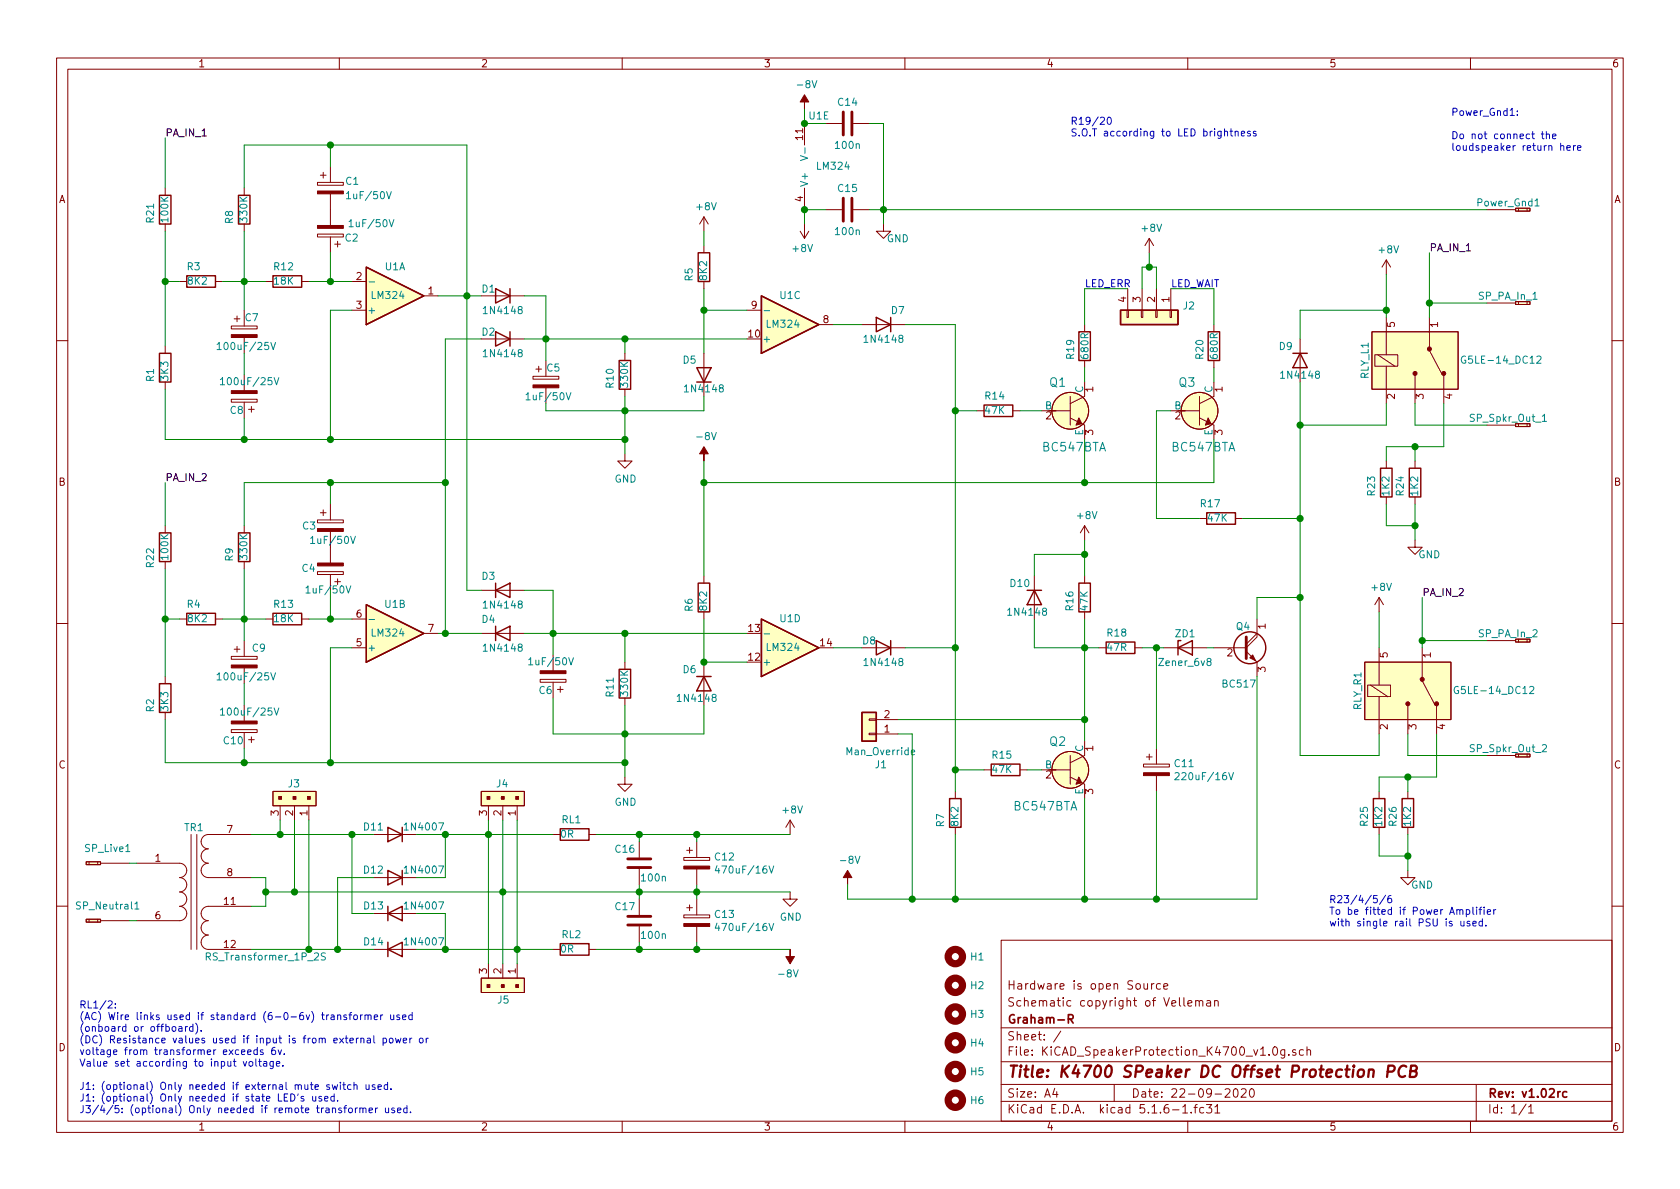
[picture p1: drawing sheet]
<svg xmlns="http://www.w3.org/2000/svg" width="297mm" height="210mm" viewBox="0 0 297 210" stroke-linecap="round" stroke-linejoin="round" font-family="sans-serif">
<g fill="none" stroke="#840000" stroke-width=".18">
<path d="M10 10.3h277v189.9h-277zM12 12.2h273v186.1h-273zM60 10.3v1.9M110 10.3v1.9M160 10.3v1.9M210 10.3v1.9M260 10.3v1.9M29.2 33.3v1.2M29.2 39.6v1.3M43.2 33.3v1.2M43.2 39.6v1.3M56.1 32.3h4.6v.5h-4.6z"/>
<path d="M56.6 31h1.1M57.1 30.5v1M58.4 29.5v2.8M58.4 34.3v5.6M124.5 38.3v2.6M124.5 38.3l-.8 1.3M124.5 38.3l.7 1.3M142.2 21.8v3.8M142.2 33.3v3.8M142.2 39.6v2.6M146 21.8h2.8M146 37.1h2.8"/>
<path d="M150.9 21.8h2.8M150.9 37.1h2.8M156.2 39.6v1.3h1.3l-1.3 1.3-1.3-1.3h1.3M262.9 37.1h5M31.7 49.8h1.3M38.1 49.8h1.3M40.9 57.7h4.6v.5h-4.6zM41.4 56.4h1M41.9 55.9v1M43.2 54.9v2.8M43.2 59.7v2.8M47 49.8h1.3"/>
<path d="M53.3 49.8h1.3M56.1 41.4h4.6v.5h-4.6zM58.4 41.9v2.8M59.2 43.2h1M59.7 42.7v1M62.2 54.9h2.6M62.2 49.8h2.6M74.9 52.3h2.6M87.6 59.9h5.1M87.6 52.3h5.1M124.5 43.4v1.3M124.5 49.8v1.2"/>
<path d="M132.1 54.9h2.5M141.5 40.9l.7 1.3M143 40.9l-.8 1.3M144.8 57.4h2.5M152.4 57.4h7.6M191.8 57.4v1.3M199.3 54.9h.2v1.2h-.2zM199.4 51v3.9M201.8 54.9h.3v1.2h-.3zM201.9 51v3.9M203.2 42.2v2.5M203.2 42.2l-.8 1.2"/>
<path d="M203.2 42.2l.8 1.2M204.3 54.9h.3v1.2h-.3zM204.5 51v3.9M206.9 54.9h.2v1.2h-.2zM207 51v3.9M214.6 57.4v1.3M229.9 59.9v7.7M242.6 58.7h15.2v10.1h-15.2zM245.1 46v2.5M245.1 56.1v6.6M245.1 46l-.8 1.2M245.1 46l.8 1.2"/>
<path d="M252.7 56.1v5.4M262.9 53.6h5M10 60.2h2M29.2 61.2v1.3M29.2 67.6v1.2M40.9 70.6h4.6v.5h-4.6zM43.2 66.3v2.8M43.2 71.1v2.8M43.9 72.4h1.1M44.4 71.9v1M94.2 66.5h4.6v.6h-4.6zM94.7 65.3h1.1"/>
<path d="M95.2 64.8v1M96.5 63.7v2.8M96.5 68.6v2.8M110.5 62.5v1.2M110.5 68.8v1.3M124.5 62.5v7.6M172.7 72.6h1.3M179.1 72.6h1.2M184.1 72.6h5.1M189.2 73.9l2.6 1.3v2.5M189.2 70.1v5.1M191.8 63.7v1.3"/>
<path d="M191.8 67.6v2.5l-2.6 1.3M207 72.6h5.1M212.1 73.9l2.5 1.3v2.5M212.1 70.1v5.1M214.6 67.6v2.5l-2.5 1.3M214.6 63.7v1.3M243.1 62.7h4v2.1h-4zM243.6 62.7l3 2.1M245.1 64.8v6.6M250.2 66.3v5.1M252.7 62l2.3 4.3M255.3 66.3v5.1"/>
<path d="M262.9 75.2h5M285 60.2h2M29.2 93v1.2M29.2 99.3v1.3M43.2 93v1.2M43.2 99.3v1.3M56.1 91.9h4.6v.6h-4.6zM56.6 90.7h1.1M57.1 90.2v1M58.4 89.1v2.8M58.4 94v5.6M110.5 80.3v1.2h1.3l-1.3 1.3-1.3-1.3h1.3"/>
<path d="M191.8 93v2.5M191.8 93l-.8 1.2M191.8 93l.7 1.2M212.1 91.7h1.3M218.4 91.7h1.3M245.1 81.5v1.3M245.1 87.9v1.2M250.2 95.5v1.3h1.3l-1.3 1.2-1.3-1.2h1.3M250.2 81.5v1.3M250.2 87.9v1.2M10 110.3h2M29.2 119.6v1.3"/>
<path d="M31.7 109.5h1.3M38.1 109.5h1.3M40.9 116.1h4.6v.5h-4.6zM41.4 114.8h1M41.9 114.3v1M43.2 113.3v2.8M43.2 118.1v2.8M47 109.5h1.3M53.3 109.5h1.3M56.1 101.1h4.6v.5h-4.6zM58.4 101.6v2.8M59.2 102.9h1"/>
<path d="M59.7 102.4v1M62.2 114.5h2.6M62.2 109.5h2.6M74.9 112h2.6M85.1 112h7.6M85.1 104.4h7.6M97.8 115.8v2.8M110.5 117.1v1.3M124.5 101.8v1.3M124.5 108.2v1.3M124.5 117.1v7.6M154.9 114.5h5.1"/>
<path d="M182.9 101.8v7.7M191.8 101.8v1.3M191.8 108.2v1.3M194.3 114.5h1.3M200.7 114.5h1.2M205.7 114.5h7.7M220.3 115.2l1.9 1.9v2.5M222.2 112v.6l-1.9 1.9h-5.7M222.2 112l-1.9 1.9M222.2 109.5v2.5M241.3 117.1h15.2v10.1h-15.2zM243.8 105.7v2.5"/>
<path d="M243.8 114.5v6.7M243.8 105.7l-.7 1.2M243.8 105.7l.8 1.2M251.5 114.5v5.4M262.9 113.3h5M285 110.3h2M29.2 126v1.2M40.9 129h4.6v.5h-4.6zM43.2 124.7v2.8M43.2 129.5v2.8M43.9 130.8h1.1M44.4 130.3v1"/>
<path d="M48.3 139.9h7.6v2.6h-7.6zM85.1 139.9h7.6v2.6h-7.6zM95.5 120.1h4.6v.5h-4.6zM97.8 120.6v2.8M98.6 121.9h1M99.1 121.4v1M110.5 137.4v1.3h1.3l-1.3 1.2-1.3-1.2h1.3M110.5 123.4v1.3M153.7 127.1h1.2v.3h-1.2zM153.7 129.7h1.2v.2h-1.2zM154.9 129.8h3.8M154.9 127.2h3.8"/>
<path d="M168.9 139.9v1.3M174 136.1h1.3M180.3 136.1h1.3M184.1 136.1h5.1M189.2 137.4l2.6 1.3v2.5M189.2 133.6v5.1M191.8 131.1v2.5l-2.6 1.3M202.2 135.1h4.6v.5h-4.6zM202.7 133.9h1M203.2 133.3v1.1M204.5 132.3v2.8M204.5 137.2v2.7"/>
<path d="M241.8 121.2h4.1v2h-4.1zM242.3 121.2l3.1 2M243.8 123.2v6.6M243.8 139.9v1.3M248.9 124.7v5.1M248.9 139.9v1.3M251.5 120.4l2.2 4.3M254 124.7v5.1M262.9 133.6h5M15.2 152.4h2.6v.5h-2.6zM15.7 152.4v.5M17.3 152.4v.5"/>
<path d="M17.9 152.6h5M24.1 152.6h7.6a1.27 1.27 0 0 1 1.3 1.3 1.27 1.27 0 0 1-1.3 1.3 1.27 1.27 0 0 1 1.3 1.3 1.27 1.27 0 0 1-1.3 1.2 1.27 1.27 0 0 1 1.3 1.3 1.27 1.27 0 0 1-1.3 1.3 1.27 1.27 0 0 1 1.3 1.2 1.27 1.27 0 0 1-1.3 1.3h-7.6M33.8 147.6v20.3M34.8 147.6v20.3M44.4 147.6h-7.6a1.27 1.27 0 0 0-1.2 1.2 1.27 1.27 0 0 0 1.2 1.3 1.27 1.27 0 0 0-1.2 1.3 1.27 1.27 0 0 0 1.2 1.2 1.27 1.27 0 0 0-1.2 1.3 1.27 1.27 0 0 0 1.2 1.3h7.6M49.5 142.5v2.5M52.1 142.5v2.5M54.6 142.5v2.5M66 147.6h7.7M66 155.2h7.7M86.4 142.5v2.5M88.9 142.5v2.5"/>
<path d="M91.4 142.5v2.5M97.8 147.6h1.3M104.1 147.6h1.3M113 148.8v2.8M113 153.7v2.8M113 159v2.8M120.9 151.6h4.6v.5h-4.6zM121.4 150.4h1M121.9 149.9v1M123.2 148.8v2.8M123.2 153.7v2.8M123.2 159v2.8"/>
<path d="M139.7 157.7v1.3h1.3l-1.3 1.3-1.3-1.3h1.3M139.7 145l-.8 1.3M139.7 145v2.6M139.7 145l.8 1.3M168.9 146.3v1.3M243.8 146.3v1.3M248.9 153.9v1.3h1.3l-1.3 1.3-1.3-1.3h1.3M248.9 146.3v1.3M10 160.2h2M15.2 162.6h2.6v.5h-2.6zM15.7 162.6v.5M17.3 162.6v.5"/>
<path d="M17.9 162.8h5M44.4 160.3h-7.6a1.27 1.27 0 0 0-1.2 1.2 1.27 1.27 0 0 0 1.2 1.3 1.27 1.27 0 0 0-1.2 1.3 1.27 1.27 0 0 0 1.2 1.2 1.27 1.27 0 0 0-1.2 1.3 1.27 1.27 0 0 0 1.2 1.3h7.6M66 167.9h7.7M66 161.5h7.7M85.1 173h7.6v2.5h-7.6zM86.4 170.4v2.6M88.9 170.4v2.6M91.4 170.4v2.6M97.8 167.9h1.3M104.1 167.9h1.3M113 163.8v2.8M120.9 161.8h4.6v.5h-4.6z"/>
<path d="M121.4 160.5h1M121.9 160v1M123.2 163.8v2.8M177 166.3h108v32h-108zM202.3 173.9v.9l.4 .1 .2-.1M202.9 173.9v1M203.6 173.9v1M204 173.9l-.4 .3M205.2 174l-.5-.1-.2 .3v.6l.2 .1 .5-.1M205.8 174.4l.7-.1-.1-.3-.4-.1-.2 .2v.7h.6M209.3 176.4v1.3l.2 .2M210 177.4l.7-.1v-.3l-.4-.1-.3 .2 .1 .7h.6"/>
<path d="M211.4 177.1l.1-.1a.37 .37 0 0 1 .5 .1v.8M211.4 176.9v1M212 177.1l.2-.2 .4 .1 .1 .9M213.4 177h.6v.9M214 177.3l-.5 .1-.2 .2 .2 .3 .5-.1M214.8 177.1v-.1a.37 .37 0 0 1 .6 .1v.8M214.8 176.9v1M285 160.2h2M60 198.3v1.9M110 198.3v1.9M160 198.3v1.9M177 194.8h108"/>
<path d="M177 191.8h108M177 187.8h108M177 181.8h108M186.5 192.5l-.4 1h1M186.8 193v1M187.6 182.3l-1.3 2M197 191.8v3M207.3 196.3h1.2M209.1 195.8l.4-.5v1.5M209.1 196.8h.9M210 198.3v1.9M210.6 196.7v.1"/>
<path d="M211.1 195.8h.6M211.7 195.3l-.4 .2v1.3M212.8 195.9l-.4-.1-.3 .3 .1 .6 .2 .1 .4-.1M213.3 195.3h.9l-.5 .6 .5 .1v.7l-.2 .1-.7-.1M214.8 195.8l.4-.5v1.5M214.8 196.8h.9M216.6 192.7l.2-.2h.4l.3 .5-.9 1h.9M218.2 192.7l.3-.2a.94 .94 0 0 1 0 1.5l-.4-.3v-.6zM219.5 192.7l.2-.2h.3l.3 .2v.3v.2l-.9 .8h.9M221.1 192.6l.2-.1a.8 .8 0 0 1 .5 .8 .8 .8 0 0 1-.5 .7 1 1 0 0 1-.2-1.4zM225.2 185.3l.2-.2a.8 .8 0 0 1 .5 .8 .8 .8 0 0 1-.5 .7l-.2-.1-.2-.5zM227.2 185.6l-.1 1.4-.2 .1-.4-.1"/>
<path d="M227.2 185.7l-.5-.1-.3 .3 .1 .6 .2 .1 .5-.1M227.9 186.5v.1M229.1 185.7l-.4-.1-.2 .2 .1 .2 .5 .2v.3h-.6M230.5 185.7l-.5-.1-.3 .3 .1 .6 .2 .1 .5-.1M231.1 185.7l.2-.1 .3 .1 .1 .9M231.1 185.1v1.5M260 198.3v1.9M261 191.8v6.5M269.8 195.2l-1.2 2M270.3 195.8l.4-.5v1.5M270.3 196.8h.8"/>
<circle cx="189.2" cy="72.6" r="3.3"/>
<circle cx="212.1" cy="72.6" r="3.3"/>
<circle cx="189.2" cy="136.1" r="3.3"/>
</g>
<path d="M188.9 180.2l.7-.1 .1-.2v-.3l-.2-.2h-.6v1.5M189.3 180.2l.4 .7M277 193.1l-.4-.1-.3 .3 .1 .6 .2 .1 .4-.1" fill="none" stroke="#840000" stroke-width=".3"/>
<path d="M242 189.3a.52 .52 0 0 1 .9 .1l-.1 1M242.1 189.1l-.2 1.3M245.4 189.5h.7a.56 .56 0 0 0 .5-.5 .56 .56 0 0 0-.3-.6h-.8l-.3 2M248.6 188.6a.88 .88 0 0 0-1 0 .88 .88 0 0 0-.3 1 .7 .7 0 0 0 .3 .8 .7 .7 0 0 0 .8-.1M249.4 189.4l.9-.1a.47 .47 0 0 0 .2-.5 .47 .47 0 0 0-.3-.4h-.7l-.2 2h.7a.53 .53 0 0 0 .5-.5 .53 .53 0 0 0-.4-.5" fill="none" stroke="#840000" stroke-width=".41"/>
<g fill="none" stroke="#840000" stroke-width=".25">
<path d="M28.2 34.5h2v5.1h-2zM42.2 34.5h2v5.1h-2zM33 48.8h5.1v2h-5.1zM48.3 48.8h5v2h-5zM64.8 47.2l10.1 5.1-10.1 5.1zM87.6 58.7l2.6 1.2-2.6 1.3zM87.6 51l2.6 1.3-2.6 1.3zM90.2 51v2.6M90.2 58.7v2.5M123.4 44.7h2.1v5.1h-2.1zM134.6 52.3l10.2 5.1-10.2 5.1zM154.9 56.1l2.6 1.3-2.6 1.3z"/>
<path d="M157.5 56.1v2.6M190.8 58.7h2v5h-2zM198.1 54.9h10.2v2.5h-10.2zM213.6 58.7h2v5h-2zM28.2 62.5h2v5.1h-2zM109.5 63.7h2v5.1h-2zM123.2 65h2.5l-1.2 2.6zM174 71.6h5.1v2.1h-5.1zM228.6 62.5h2.5M229.9 62.5l1.2 2.5h-2.5zM28.2 94.2h2v5.1h-2zM42.2 94.2h2v5.1h-2z"/>
<path d="M213.4 90.7h5v2h-5zM244.1 82.8h2v5.1h-2zM249.2 82.8h2v5.1h-2zM33 108.5h5.1v2h-5.1zM48.3 108.5h5v2h-5zM64.8 106.9l10.1 5.1-10.1 5.1zM87.6 112l2.6-1.3v2.6zM87.6 104.4l2.6-1.3v2.6zM87.6 103.1v2.6M87.6 110.7v2.6M109.5 118.4h2v5h-2zM123.2 119.6h2.5"/>
<path d="M123.4 103.1h2.1v5.1h-2.1zM124.5 119.6l1.2 2.6h-2.5zM134.6 109.5l10.2 5-10.2 5.1zM154.9 113.3l2.6 1.2-2.6 1.3zM157.5 113.3v2.5M181.6 104.4h2.5M182.9 104.4l1.2 2.5h-2.5zM190.8 103.1h2v5.1h-2zM195.6 113.5h5.1v2.1h-5.1zM208.3 114.5l2.5-1.2v2.5zM208.8 113.3h-.5v2.5M28.2 120.9h2v5.1h-2z"/>
<path d="M152.4 126h2.5v5.1h-2.5zM175.3 135.1h5v2.1h-5zM68.6 146.3l2.5 1.3-2.5 1.2zM68.6 153.9l2.5 1.3-2.5 1.3zM71.1 146.3v2.5M71.1 153.9v2.6M99.1 146.6h5v2h-5zM167.9 141.2h2v5.1h-2zM242.8 141.2h2.1v5.1h-2.1zM247.9 141.2h2v5.1h-2zM68.6 167.9l2.5-1.3v2.6zM68.6 161.5l2.5-1.2v2.5z"/>
<path d="M68.6 160.3v2.5M68.6 166.6v2.6M99.1 166.9h5v2h-5z"/>
<circle cx="221" cy="114.5" r="2.82"/>
</g>
<g fill="#ffffc2" stroke="#ffffc2" stroke-width=".18">
<path d="M134.6 109.5l10.2 5-10.2 5.1z"/>
<path d="M64.8 106.9l10.1 5.1-10.1 5.1z"/>
<path d="M198.1 54.9h10.2v2.5h-10.2z"/>
<path d="M15.2 162.6h2.6v.5h-2.6z"/>
<path d="M15.2 152.4h2.6v.5h-2.6z"/>
<path d="M134.6 52.3l10.2 5.1-10.2 5.1z"/>
<path d="M48.3 139.9h7.6v2.6h-7.6z"/>
<path d="M85.1 139.9h7.6v2.6h-7.6z"/>
<path d="M85.1 173h7.6v2.5h-7.6z"/>
<path d="M152.4 126h2.5v5.1h-2.5z"/>
<path d="M64.8 47.2l10.1 5.1-10.1 5.1z"/>
<path d="M241.3 117.1h15.2v10.1h-15.2z"/>
<path d="M242.6 58.7h15.2v10.1h-15.2z"/>
<circle cx="212.1" cy="72.6" r="3.3"/>
<circle cx="189.2" cy="72.6" r="3.3"/>
<circle cx="189.2" cy="136.1" r="3.3"/>
</g>
<g fill="none" stroke="#008484" stroke-width=".18">
<path d="M61.3 34.2l.3-.3v1.2M61.3 35.1h.7M61.7 39.2l.4-.4v1.3M68.4 33.9l.4 1.2 .4-1.2M68.8 38.8l.4 1.3 .4-1.3M141.5 27.5l1.3 .5-1.3 .4M142.3 26.1v1M271.4 36.4h.7M61.7 40.1h.8M65.3 49.9h.9M135.1 54.9h1M38.4 60.9l.4-.4v1.3"/>
<path d="M38.4 61.8h.7M39 67.1l.3-.3v1.2M39 68h.7M47.9 60.5l.4 1.3 .4-1.3M48.5 66.8l.4 1.2 .4-1.2M93 69.8l.4-.4v1.3M93 70.7h.8M100.1 69.4l.4 1.3 .4-1.3M259.1 63a.59 .59 0 0 0-.7 .6 .59 .59 0 0 0 .7 .6l.1-.5h-.3M271.7 63.1l.5-.1 .2 .1 .1 .2-.1 .2-.7 .7h.8M272.7 74.5h.7M54.9 95.2l.4-.4v1.3"/>
<path d="M54.9 96.1h.8M62 94.8l.4 1.3 .4-1.3M38.4 119.3l.4-.3v1.2M47.9 119l.4 1.2 .4-1.2M54.1 104l.4-.4v1.3M54.1 104.9h.7M61.2 103.6l.4 1.3 .4-1.3M65.3 109.5h.9M93.5 116.7l.3-.4v1.3M93.5 117.6h.7M100.6 116.3l.4 1.3 .4-1.3M135.1 112.1h1"/>
<path d="M38.4 120.2h.7M39 125.5l.3-.3v1.3M39 126.5h.7M48.5 125.2l.4 1.3 .4-1.3M161.1 133l.6-.1v-.2l-.4-.1-.2 .2 .1 .6h.5M207.7 136.7l.5-.1 .2 .1 .1 .3-.1 .2-.7 .7h.8M217.2 136.6l.5 1.3 .4-1.3M257.8 121.5a.59 .59 0 0 0-.7 .5 .59 .59 0 0 0 .7 .6l.1-.5h-.2M270.5 121.5l.4-.1 .2 .1 .1 .2-.1 .2-.7 .8h.8M272.7 131.8l.5-.1 .2 .1v.2v.2l-.8 .7h.8M22.3 150.6h.7M23.9 159.8l.3-.3v1.3"/>
<path d="M126.8 153.1l-.3 .9h.8M136 153.1l.4 1.3 .4-1.3M23.9 160.8h.7M57.5 168.6l-.5-.1-.2 .3 .1 .3 .6 .2v.3l-.2 .2-.5-.1M126.8 163.2l-.3 .9h.8M136 163.3l.4 1.3 .4-1.3"/>
</g>
<g fill="none" stroke="#840000" stroke-width="1.3">
<circle cx="168.9" cy="174.2" r="1.27"/>
<circle cx="168.9" cy="179.3" r="1.27"/>
<circle cx="168.9" cy="169.2" r="1.27"/>
<circle cx="168.9" cy="189.5" r="1.27"/>
<circle cx="168.9" cy="194.6" r="1.27"/>
<circle cx="168.9" cy="184.4" r="1.27"/>
</g>
<path d="M149.1 19.8v4.1M150.6 19.8v4.1M149.1 35v4.1M150.6 35v4.1M220.3 112.6v3.9M111 153.4h4.1M111 151.9h4.1M111 163.6h4.1M111 162h4.1" fill="none" stroke="#840000" stroke-width=".51"/>
<g fill="#840000" stroke="#840000" stroke-width=".18">
<path d="M94.2 68.1h4.6v.5h-4.6z"/>
<path d="M95.5 118.6h4.6v.5h-4.6z"/>
<path d="M54.4 140.8h.5v.5h-.5z"/>
<path d="M51.8 140.8h.5v.5h-.5z"/>
<path d="M49.3 140.8h.5v.5h-.5z"/>
<path d="M40.9 59.2h4.6v.5h-4.6z"/>
<path d="M40.9 69.1h4.6v.5h-4.6z"/>
<path d="M56.1 99.6h4.6v.5h-4.6z"/>
<path d="M56.1 93.5h4.6v.5h-4.6z"/>
<path d="M40.9 117.6h4.6v.5h-4.6z"/>
<path d="M40.9 127.5h4.6v.5h-4.6z"/>
<path d="M56.1 39.9h4.6v.5h-4.6z"/>
<path d="M56.1 33.8h4.6v.5h-4.6z"/>
<path d="M91.2 140.8h.5v.5h-.5z"/>
<path d="M88.6 140.8h.6v.5h-.6z"/>
<path d="M86.1 140.8h.5v.5h-.5z"/>
<path d="M91.2 174.1h.5v.5h-.5z"/>
<path d="M88.6 174.1h.6v.5h-.6z"/>
<path d="M86.1 174.1h.5v.5h-.5z"/>
<path d="M221 116.3l.5-.5 .5 1z"/>
<path d="M139.7 167.9v1.3h.8l-.8 1.2-.8-1.2h.8z"/>
<path d="M149.9 153.9l.7 1.3h-.7v1.3v-1.3h-.8z"/>
<path d="M202.2 136.6h4.6v.6h-4.6z"/>
<path d="M142.2 16.8l.8 1.2h-.8v1.3v-1.3h-.7z"/>
<path d="M124.5 79l.7 1.3h-.7v1.2v-1.2h-.8z"/>
<path d="M213.6 73.9l.5 1-1 .3z"/>
<path d="M190.8 73.9l.5 1-1.1 .3z"/>
<path d="M190.8 137.4l.5 1-1.1 .3z"/>
<path d="M120.9 153.2h4.6v.5h-4.6z"/>
<path d="M120.9 163.3h4.6v.5h-4.6z"/>
<circle cx="248.9" cy="124.5" r=".36"/>
<circle cx="251.5" cy="120.1" r=".36"/>
<circle cx="254" cy="124.5" r=".36"/>
<circle cx="250.2" cy="66" r=".36"/>
<circle cx="252.7" cy="61.7" r=".36"/>
<circle cx="255.3" cy="66" r=".36"/>
</g>
<g fill="none" stroke="#008400" stroke-width=".18">
<path d="M142.2 19.3v2.5h3.8M29.2 24.4v8.9M43.2 33.3v-7.7h39.3v78.8h2.6M58.4 25.6v3.9M146 37.1h-3.8v2.5M153.7 21.8h2.5v17.8M153.7 37.1h109.2M29.2 40.9v20.3M29.2 49.8h2.5M39.4 49.8h7.6M43.2 40.9v14M54.6 49.8h7.6"/>
<path d="M58.4 44.7v5.1M62.2 54.9h-3.8v22.8M77.5 52.3h7.6M85.1 59.9h-6.4v52.1M92.7 59.9h39.4M92.7 52.3h3.8v11.4M110.5 59.9v2.6M124.5 40.9v2.5M124.5 51v11.5M124.5 54.9h7.6M147.3 57.4h5.1M160 57.4h8.9v82.5"/>
<path d="M199.4 51h-7.6v6.4M201.9 51v-3.8h2.6v3.8M203.2 44.7v2.5M207 51h7.6v6.4M245.1 48.5v7.6M245.1 54.9h-15.2v5M252.7 44.7v11.4M252.7 53.6h10.2M29.2 68.8v8.9h81.3M43.2 62.5v3.8M43.2 73.9v3.8M110.5 70.1v10.2"/>
<path d="M124.5 70.1v2.5h-28v-1.2M168.9 72.6h3.8M180.3 72.6h3.8M191.8 65v2.6M191.8 77.7v7.6M207 72.6h-2.5v19.1h7.6M214.6 77.7v7.6h-90.1M214.6 65v2.6M229.9 67.6v66h13.9v-3.8M245.1 71.4v3.8h-15.2M250.2 71.4v3.8h12.7M250.2 79v2.5"/>
<path d="M255.3 71.4v7.6h-10.2v2.5M29.2 85.3v7.7M58.4 85.3v3.8M78.7 85.3h-35.5v7.7M124.5 81.5v20.3M191.8 95.5v6.3M191.8 98h-8.9v3.8M219.7 91.7h10.2M245.1 89.1v3.9h5.1M250.2 89.1v6.4M29.2 109.5h2.5M29.2 100.6v19"/>
<path d="M39.4 109.5h7.6M43.2 100.6v12.7M54.6 109.5h7.6M58.4 104.4v5.1M62.2 114.5h-3.8v20.4M77.5 112h7.6M92.7 112h39.4M92.7 104.4h5.1v11.4M110.5 112v5.1M124.5 109.5v7.6h7.6M147.3 114.5h5.1M160 114.5h8.9"/>
<path d="M182.9 109.5v5h11.4M191.8 109.5v21.6M201.9 114.5h3.8M204.5 114.5v17.8M213.4 114.5h1.2M222.2 119.6v39.4h-72.3v-2.5M229.9 105.7h-7.7v3.8M243.8 108.2v6.3M251.5 105.7v8.8M251.5 113.3h11.4M29.2 127.2v7.7h81.3M43.2 120.9v3.8"/>
<path d="M43.2 132.3v2.6M97.8 123.4v6.4h26.7v-5.1M110.5 124.7v12.7M158.7 129.8h2.6v29.2M158.7 127.2h33.1M168.9 136.1h5.1M181.6 136.1h2.5M204.5 139.9v19.1M248.9 129.8v3.8h14M248.9 137.4v2.5M254 129.8v7.6h-10.2v2.5M22.9 152.6h1.2"/>
<path d="M44.4 147.6h21.6M44.4 155.2h2.6v5.1h-2.6M47 157.7h92.7M49.5 145v2.6M52.1 145v12.7M54.6 145v22.9M62.2 147.6v13.9h3.8M66 155.2h-6.3v12.7M73.7 147.6h24.1M78.7 147.6v7.6h-5M86.4 145v25.4M88.9 145v25.4"/>
<path d="M91.4 145v25.4M105.4 147.6h34.3M113 147.6v1.2M113 156.5v2.5M123.2 147.6v1.2M123.2 156.5v2.5M168.9 147.6v11.4M191.8 141.2v17.8M243.8 147.6v3.8h5.1M248.9 147.6v6.3M22.9 162.8h1.2M44.4 167.9h21.6"/>
<path d="M73.7 167.9h24.1M73.7 161.5h5v6.4M105.4 167.9h34.3M113 166.6v1.3M123.2 166.6v1.3"/>
</g>
<g fill="none" stroke="#0000c2" stroke-width=".18">
<path d="M268.3 19.6v.2M195.9 20.8l.2-.1a.67 .67 0 0 1 .4 .7 .67 .67 0 0 1-.4 .6l-.3-.5zM217.5 23.2h.5M217.7 22.8v1.1l.3 .1M218.4 23.3l.2-.1 .3 .1v.7M218.4 23.2v.8M219.5 23.6l.6-.1-.1-.2-.3-.1-.2 .2v.6h.5M221.1 23.3l-.3-.1-.3 .2 .1 .2 .5 .1v.3h-.6M222.1 23.3l-.3-.1-.2 .2v.2l.5 .1v.3h-.5M268.3 20.3v.1M272.5 23.7h.5M272.7 23.3v1.1l.3 .1"/>
<path d="M273.4 23.8l.2-.1h.3l.1 .8M273.4 23.3v1.2M274.5 24.1l.6-.1v-.3h-.4l-.2 .2 .1 .6h.5M275.9 25.9l.2-.2 .3 .1 .1 .8M275.9 25.3v1.3M277 26.2l.6-.1v-.3l-.4-.1-.2 .2 .1 .6h.5M278.2 25.7v.9M278.6 25.7l-.3 .1-.1 .2M278.9 26.2l.6-.1v-.3l-.4-.1-.2 .2 .1 .6h.5M243.5 158.4h-.6l-.1 .6 .2-.2 .5 .2v.5l-.2 .1-.5-.1M245 158.3l-1.1 1.6M245.9 158.4h-.3a.87 .87 0 0 0 0 1.2l.4-.1v-.5l-.4-.2-.2 .3"/>
<path d="M19.1 177.1l.5-.1 .2 .3v.2l-.8 .8h.8M20.4 178.1v.2M20.4 177.5v.1M59.7 179.6l.2-.1h.3v.8M61.3 179.5h-.3l-.2 .1v.2l.5 .2v.3h-.5M61.7 179.5h.5M62.2 179l-.3 .2v1.1M62.6 179.6l.2-.1 .3 .1 .1 .5-.1 .2h-.3l-.2-.1zM63.8 179.5v.8M64.1 179.5h-.2l-.1 .2M64.5 179.6l.2-.1h.3l.1 .8M64.5 179.5v.8"/>
<path d="M65.1 179.6l.2-.1h.3v.8M66.2 179.9l.6-.1-.1-.3h-.4l-.1 .1v.7h.5M67.3 179.5v.8M67.7 179.5l-.4 .2M69.1 179.5v.8h.3l.2-.1M69.6 179.5v.8M70.6 179.5h-.3l-.1 .1v.2l.4 .2v.3h-.4M71.2 179.9l.6-.1-.1-.3h-.3l-.2 .1v.7h.5M72.9 179.5h-.4l-.2 .2 .1 .6h.5M72.9 179v1.3M258.3 162.9l.1 .8h.2l.3-.1M258.9 162.9v.8"/>
<path d="M259.3 160.9h.3l.3 .2-.2 .5h-.4M259.3 160.9v1.2M259.9 163l-.3-.1-.2 .2v.2l.5 .1v.3h-.5M260.4 160.4v1.1l.2 .2M260.4 163.3l.6-.1v-.2l-.4-.1-.2 .2 .1 .6h.5M261.1 160.4v.1M261.1 160.9v.8M261.5 160.9h.5M262 160.4l-.3 .2v1.1M262.1 163l-.4-.1-.2 .2 .1 .6h.5M262.1 162.5v1.2M262.4 160.4v.1"/>
<path d="M262.4 160.9v.8M262.7 163.6v.1M263 161.3l.6-.1-.1-.3h-.4l-.1 .1v.6h.5M264.1 160.9v.8M264.5 160.9l-.4 .2M31.6 181.6h.5l.1 .8M32.2 181.8l-.5 .1-.1 .2v.2h.6M32.8 181.5v.9M33.1 181.5l-.2 .1-.1 .2M34.1 181.6l-.3-.1-.3 .3 .1 .5h.5M34.1 181.1v1.3M34.6 180.9a1.47 1.47 0 0 1 0 1.9"/>
<path d="M35.6 182.2v.2M43 187.7l.3 .8 .3-.8M43.8 186l.6-.1-.1-.2-.3-.1-.2 .2v.6h.5M44.1 187.8l.3-.1 .3 .2-.1 .6h-.3l-.3-.2zM45.2 187.3v1.1l.2 .1M45.5 185.7l-.4-.1-.2 .3 .1 .5h.5M45.5 185.2v1.3M45.7 187.7h.5M45.9 187.3v1.1l.3 .1M46.5 185.7l-.3-.1-.2 .2 .1 .2 .4 .1v.3h-.5M46.6 187.8h.5l.1 .7M47.2 188l-.4 .1-.2 .1v.3h.6"/>
<path d="M48.3 187.7v1.1l-.2 .2-.3-.1M48.3 187.8l-.3-.1-.3 .2 .1 .6h.5M48.6 185.2l-.3 .1a.87 .87 0 0 0 0 1.2l.4-.1v-.6l-.4-.1-.3 .2M48.9 188.1l.6-.1-.1-.2-.4-.1-.1 .2v.6h.5M49.2 185.6l.3 .9 .3-.9M50 188.4v.1M50.3 186.4v.1M50.9 193.4h-.6v1.3h.6M51.4 193.4a.64 .64 0 0 1 .8 .7 .64 .64 0 0 1-.8 .6zM53.7 193.9h-.3l-.2 .2 .1 .1 .4 .2v.3h-.5M55.3 193.9v.8h.4l.1-.1M55.8 193.9v.8"/>
<path d="M56.8 193.9h-.3l-.1 .2v.1l.4 .2v.3h-.4M57.4 194.3l.6-.1-.1-.3h-.3l-.2 .2 .1 .6h.4M58.2 191.9l-.3-.1-.1 .2v.2l.4 .1v.3h-.4M58.7 191.8l.3 .9 .2-.7 .3 .7 .2-.9M59.1 193.9h-.4l-.2 .2 .1 .6h.5M59.1 193.4v1.3M59.7 194.6v.1M60.2 191.4v.1M60.2 191.8v.9M60.4 196l-.4-.1-.1 .2v.2l.5 .1v.3h-.5M60.6 191.8h.5M60.8 191.4v1.1l.3 .2"/>
<path d="M60.8 195.9h.5M61.3 195.5l-.3 .2v1.1M61.7 196l.4-.1 .2 .3-.1 .5-.3 .1-.3-.3zM62.1 191.9l-.4-.1-.3 .2 .2 .6h.5M62.6 191.9l.2-.1 .3 .1v.8M62.6 191.4v1.3M62.8 195.9v.9M63.2 195.9l-.4 .3M63.4 183.6l-.4 .2M63.6 196.1l.2-.2 .3 .1 .1 .8M63.6 195.9v.9M63.8 183.7l.2-.1h.3v.8"/>
<path d="M63.8 183.6v.8M64.2 196.1l.1-.2 .3 .1 .1 .8M64.7 191.8l.1 .8 .3 .1 .2-.2M64.9 183.6h.5l.1 .8M65.3 196.3l.6-.1-.1-.2-.4-.1-.1 .2v.6h.5M65.3 191.8v.9M65.5 183.9h-.4l-.2 .2v.3h.6M66.1 183.2v1l.2 .2M66.3 191.9l-.3-.1-.2 .2 .1 .2 .4 .1v.3h-.5M66.4 195.9v.9M66.8 195.9l-.4 .3M66.8 192.2l.6-.1v-.2l-.4-.1-.2 .2 .1 .6h.5"/>
<path d="M67.7 183.6h.4l.3 .2-.2 .6h-.5M67.7 183.6v1.3M68.1 195.9l.1 .8 .3 .1 .2-.2M68.5 191.9l-.4-.1-.2 .2 .1 .6h.5M68.5 191.4v1.3M68.7 195.9v.9M68.9 183.6h.3l.3 .2-.1 .6h-.3l-.2-.1zM69.1 192.5v.2M69.7 196l-.3-.1-.2 .2 .1 .2 .4 .1v.3h-.5M69.9 183.6l.3 .8 .2-.6 .2 .6 .3-.8M70.3 196.3l.6-.1-.1-.2-.3-.1-.2 .2v.6h.5M71.3 184l.6-.1v-.3h-.4l-.2 .2 .1 .6h.5"/>
<path d="M72 196l-.4-.1-.2 .3 .1 .5h.5M72 195.5v1.3M72.5 183.6v.8M72.6 196.6v.2M72.8 183.6h-.2l-.1 .2M74.3 183.6h.3l.2 .1-.1 .7h-.3l-.3-.2zM75.4 183.6v.8M75.7 183.6l-.3 .2"/>
</g>
<g fill="#008400" stroke="#008400" stroke-width=".25">
<circle cx="58.4" cy="109.5" r=".51"/>
<circle cx="58.4" cy="134.9" r=".51"/>
<circle cx="43.2" cy="109.5" r=".51"/>
<circle cx="191.8" cy="85.3" r=".51"/>
<circle cx="124.5" cy="85.3" r=".51"/>
<circle cx="156.2" cy="37.1" r=".51"/>
<circle cx="43.2" cy="134.9" r=".51"/>
<circle cx="191.8" cy="114.5" r=".51"/>
<circle cx="29.2" cy="109.5" r=".51"/>
<circle cx="161.3" cy="159" r=".51"/>
<circle cx="58.4" cy="25.6" r=".51"/>
<circle cx="43.2" cy="77.7" r=".51"/>
<circle cx="58.4" cy="49.8" r=".51"/>
<circle cx="58.4" cy="77.7" r=".51"/>
<circle cx="229.9" cy="75.2" r=".51"/>
<circle cx="191.8" cy="127.2" r=".51"/>
<circle cx="142.2" cy="21.8" r=".51"/>
<circle cx="204.5" cy="114.5" r=".51"/>
<circle cx="252.7" cy="53.6" r=".51"/>
<circle cx="191.8" cy="98" r=".51"/>
<circle cx="251.5" cy="113.3" r=".51"/>
<circle cx="168.9" cy="159" r=".51"/>
<circle cx="58.4" cy="85.3" r=".51"/>
<circle cx="191.8" cy="159" r=".51"/>
<circle cx="204.5" cy="159" r=".51"/>
<circle cx="245.1" cy="54.9" r=".51"/>
<circle cx="168.9" cy="136.1" r=".51"/>
<circle cx="250.2" cy="93" r=".51"/>
<circle cx="250.2" cy="79" r=".51"/>
<circle cx="248.9" cy="151.4" r=".51"/>
<circle cx="78.7" cy="85.3" r=".51"/>
<circle cx="142.2" cy="37.1" r=".51"/>
<circle cx="248.9" cy="137.4" r=".51"/>
<circle cx="123.2" cy="157.7" r=".51"/>
<circle cx="52.1" cy="157.7" r=".51"/>
<circle cx="110.5" cy="112" r=".51"/>
<circle cx="96.5" cy="59.9" r=".51"/>
<circle cx="168.9" cy="72.6" r=".51"/>
<circle cx="110.5" cy="59.9" r=".51"/>
<circle cx="62.2" cy="147.6" r=".51"/>
<circle cx="168.9" cy="114.5" r=".51"/>
<circle cx="113" cy="167.9" r=".51"/>
<circle cx="78.7" cy="167.9" r=".51"/>
<circle cx="124.5" cy="117.1" r=".51"/>
<circle cx="124.5" cy="54.9" r=".51"/>
<circle cx="113" cy="157.7" r=".51"/>
<circle cx="47" cy="157.7" r=".51"/>
<circle cx="113" cy="147.6" r=".51"/>
<circle cx="123.2" cy="167.9" r=".51"/>
<circle cx="123.2" cy="147.6" r=".51"/>
<circle cx="110.5" cy="72.6" r=".51"/>
<circle cx="78.7" cy="112" r=".51"/>
<circle cx="43.2" cy="49.8" r=".51"/>
<circle cx="78.7" cy="147.6" r=".51"/>
<circle cx="229.9" cy="105.7" r=".51"/>
<circle cx="29.2" cy="49.8" r=".51"/>
<circle cx="110.5" cy="77.7" r=".51"/>
<circle cx="229.9" cy="91.7" r=".51"/>
<circle cx="110.5" cy="134.9" r=".51"/>
<circle cx="97.8" cy="112" r=".51"/>
<circle cx="203.2" cy="47.2" r=".51"/>
<circle cx="91.4" cy="167.9" r=".51"/>
<circle cx="59.7" cy="167.9" r=".51"/>
<circle cx="88.9" cy="157.7" r=".51"/>
<circle cx="82.6" cy="52.3" r=".51"/>
<circle cx="86.4" cy="147.6" r=".51"/>
<circle cx="54.6" cy="167.9" r=".51"/>
<circle cx="49.5" cy="147.6" r=".51"/>
<circle cx="110.5" cy="129.8" r=".51"/>
</g>
<text font-size="2.8" fill="#840000" x="178" y="190.5">Title: K4700 SPeaker DC Offset Protection PCB</text>
<g font-size="2.1" fill="#008484">
<text x="185.6" y="68.4">Q1</text>
<text x="208.5" y="68.4">Q3</text>
<text x="184.4" y="79.8">BC547BTA</text>
<text x="207.3" y="79.8">BC547BTA</text>
<text x="185.6" y="131.9">Q2</text>
<text x="179.3" y="143.3">BC547BTA</text>
</g>
<g font-size="2.1" fill="#840000">
<text x="178" y="178">Schematic copyright of Velleman</text>
<text x="178" y="175">Hardware is open Source</text>
<text x="178" y="184">Sheet: /</text>
<text x="178" y="181">Graham-R</text>
<text x="178" y="186.7">File: KiCAD_SpeakerProtection_K4700_v1.0g.sch</text>
<text x="178" y="196.9">KiCad E.D.A. kicad 5.1.6-1.fc31</text>
<text x="178" y="194.1">Size: A4</text>
<text x="200" y="194.1">Date: 22-09-2020</text>
<text x="263" y="194.1">Rev: v1.02rc</text>
<text x="263" y="196.9">Id: 1/1</text>
</g>
<g font-size="1.8" fill="#840000">
<text x="35" y="11.9">1</text>
<text x="85" y="11.9">2</text>
<text x="135" y="11.9">3</text>
<text x="185" y="11.9">4</text>
<text x="235" y="11.9">5</text>
<text x="285" y="11.9">6</text>
<text x="142" y="24.7" transform="rotate(-90 142 24.7)">11</text>
<text x="10.4" y="35.9">A</text>
<text x="142" y="35.7" transform="rotate(-90 142 35.7)">4</text>
<text x="285.4" y="35.9">A</text>
<text x="63" y="49.5">2</text>
<text x="75.7" y="52.1">1</text>
<text x="199.1" y="53.4" transform="rotate(-90 199.1 53.4)">4</text>
<text x="201.7" y="53.4" transform="rotate(-90 201.7 53.4)">3</text>
<text x="204.2" y="53.4" transform="rotate(-90 204.2 53.4)">2</text>
<text x="206.8" y="53.4" transform="rotate(-90 206.8 53.4)">1</text>
<text x="63" y="54.6">3</text>
<text x="132.4" y="59.7">10</text>
<text x="132.9" y="54.6">9</text>
<text x="145.6" y="57.1">8</text>
<text x="246.6" y="57.9" transform="rotate(-90 246.6 57.9)">5</text>
<text x="254.3" y="57.9" transform="rotate(-90 254.3 57.9)">1</text>
<text x="193.3" y="69.3" transform="rotate(-90 193.3 69.3)">1</text>
<text x="216.2" y="69.3" transform="rotate(-90 216.2 69.3)">1</text>
<text x="246.6" y="70.6" transform="rotate(-90 246.6 70.6)">2</text>
<text x="251.7" y="70.6" transform="rotate(-90 251.7 70.6)">3</text>
<text x="256.8" y="70.6" transform="rotate(-90 256.8 70.6)">4</text>
<text x="184.9" y="74.2">2</text>
<text x="193.3" y="76.9" transform="rotate(-90 193.3 76.9)">3</text>
<text x="207.8" y="74.2">2</text>
<text x="216.2" y="76.9" transform="rotate(-90 216.2 76.9)">3</text>
<text x="10.4" y="85.9">B</text>
<text x="285.4" y="85.9">B</text>
<text x="63" y="109.2">6</text>
<text x="75.7" y="111.8">7</text>
<text x="132.4" y="111.8">13</text>
<text x="223.8" y="111.2" transform="rotate(-90 223.8 111.2)">1</text>
<text x="63" y="114.3">5</text>
<text x="132.4" y="116.8">12</text>
<text x="145.1" y="114.3">14</text>
<text x="217" y="116.1">2</text>
<text x="223.8" y="118.8" transform="rotate(-90 223.8 118.8)">3</text>
<text x="245.4" y="116.3" transform="rotate(-90 245.4 116.3)">5</text>
<text x="253" y="116.3" transform="rotate(-90 253 116.3)">1</text>
<text x="156.4" y="129.5">1</text>
<text x="156.4" y="127">2</text>
<text x="245.4" y="129" transform="rotate(-90 245.4 129)">2</text>
<text x="250.4" y="129" transform="rotate(-90 250.4 129)">3</text>
<text x="255.5" y="129" transform="rotate(-90 255.5 129)">4</text>
<text x="10.4" y="135.9">C</text>
<text x="184.9" y="137.7">2</text>
<text x="193.3" y="132.8" transform="rotate(-90 193.3 132.8)">1</text>
<text x="285.4" y="135.9">C</text>
<text x="193.3" y="140.4" transform="rotate(-90 193.3 140.4)">3</text>
<text x="40.2" y="147.3">7</text>
<text x="49.3" y="144.2" transform="rotate(-90 49.3 144.2)">3</text>
<text x="51.8" y="144.2" transform="rotate(-90 51.8 144.2)">2</text>
<text x="54.4" y="144.2" transform="rotate(-90 54.4 144.2)">1</text>
<text x="86.1" y="144.2" transform="rotate(-90 86.1 144.2)">3</text>
<text x="88.6" y="144.2" transform="rotate(-90 88.6 144.2)">2</text>
<text x="91.2" y="144.2" transform="rotate(-90 91.2 144.2)">1</text>
<text x="27.5" y="152.4">1</text>
<text x="40.2" y="154.9">8</text>
<text x="39.7" y="160">11</text>
<text x="27.5" y="162.6">6</text>
<text x="39.7" y="167.6">12</text>
<text x="86.1" y="172.2" transform="rotate(-90 86.1 172.2)">3</text>
<text x="88.6" y="172.2" transform="rotate(-90 88.6 172.2)">2</text>
<text x="91.2" y="172.2" transform="rotate(-90 91.2 172.2)">1</text>
<text x="10.4" y="185.9">D</text>
<text x="285.4" y="185.9">D</text>
<text x="35" y="199.9">1</text>
<text x="85" y="199.9">2</text>
<text x="135" y="199.9">3</text>
<text x="185" y="199.9">4</text>
<text x="235" y="199.9">5</text>
<text x="285" y="199.9">6</text>
</g>
<g font-size="1.8" fill="#008484">
<text x="141.2" y="15.6">-8V</text>
<text x="143.1" y="21.1">U1E</text>
<text x="148.2" y="18.7">C14</text>
<text x="147.9" y="26.3">100n</text>
<text x="61.2" y="32.7">C1</text>
<text x="61.8" y="35.2">1uF/50V</text>
<text x="142.9" y="33.1" transform="rotate(-90 142.9 33.1)">V+</text>
<text x="144.6" y="30">LM324</text>
<text x="148.2" y="34">C15</text>
<text x="27.2" y="39.3" transform="rotate(-90 27.2 39.3)">R21</text>
<text x="29.8" y="39.2" transform="rotate(-90 29.8 39.2)">100K</text>
<text x="41.2" y="39.5" transform="rotate(-90 41.2 39.5)">R8</text>
<text x="43.7" y="39.2" transform="rotate(-90 43.7 39.2)">330K</text>
<text x="62.3" y="40.2">1uF/50V</text>
<text x="123.2" y="37.2">+8V</text>
<text x="147.9" y="41.6">100n</text>
<text x="202" y="41">+8V</text>
<text x="261.3" y="36.5">Power_Gnd1</text>
<text x="33.1" y="47.8">R3</text>
<text x="48.5" y="47.8">R12</text>
<text x="61.1" y="42.7">C2</text>
<text x="68.1" y="47.8">U1A</text>
<text x="140.3" y="44.6">+8V</text>
<text x="156.8" y="42.8">GND</text>
<text x="243.9" y="44.8">+8V</text>
<text x="33.3" y="50.3">8K2</text>
<text x="48.5" y="50.3">18K</text>
<text x="65.8" y="52.9">LM324</text>
<text x="85.2" y="51.7">D1</text>
<text x="122.5" y="49.7" transform="rotate(-90 122.5 49.7)">R5</text>
<text x="125" y="49.5" transform="rotate(-90 125 49.5)">8K2</text>
<text x="137.9" y="52.9">U1C</text>
<text x="261.5" y="53">SP_PA_In_1</text>
<text x="43.4" y="56.8">C7</text>
<text x="64.9" y="55.5">+</text>
<text x="85.2" y="59.4">D2</text>
<text x="85.8" y="55.5">1N4148</text>
<text x="135.7" y="58">LM324</text>
<text x="157.6" y="55.5">D7</text>
<text x="209.2" y="54.7">J2</text>
<text x="39.1" y="61.9">100uF/25V</text>
<text x="85.8" y="63.2">1N4148</text>
<text x="96.7" y="65.7">C5</text>
<text x="120.8" y="64.3">D5</text>
<text x="134.7" y="60.6">+</text>
<text x="153.1" y="60.6">1N4148</text>
<text x="189.9" y="63.4" transform="rotate(-90 189.9 63.4)">R19</text>
<text x="192.5" y="63.3" transform="rotate(-90 192.5 63.3)">680R</text>
<text x="212.8" y="63.4" transform="rotate(-90 212.8 63.4)">R20</text>
<text x="215.3" y="63.3" transform="rotate(-90 215.3 63.3)">680R</text>
<text x="226.2" y="61.9">D9</text>
<text x="259.1" y="64.3">G5LE-14_DC12</text>
<text x="27.2" y="67.5" transform="rotate(-90 27.2 67.5)">R1</text>
<text x="29.8" y="67.3" transform="rotate(-90 29.8 67.3)">3K3</text>
<text x="39.7" y="68.1">100uF/25V</text>
<text x="93.5" y="70.8">1uF/50V</text>
<text x="108.5" y="68.5" transform="rotate(-90 108.5 68.5)">R10</text>
<text x="111" y="68.4" transform="rotate(-90 111 68.4)">330K</text>
<text x="121.4" y="69.4">1N4148</text>
<text x="174.2" y="70.7">R14</text>
<text x="191.5" y="69.5" transform="rotate(-90 191.5 69.5)">C</text>
<text x="214.4" y="69.5" transform="rotate(-90 214.4 69.5)">C</text>
<text x="226.8" y="67">1N4148</text>
<text x="242" y="67" transform="rotate(-90 242 67)">RLY_L1</text>
<text x="40.7" y="73.2">C8</text>
<text x="123.5" y="77.8">-8V</text>
<text x="174.2" y="73.2">47K</text>
<text x="184.8" y="72.4">B</text>
<text x="191.5" y="77" transform="rotate(-90 191.5 77)">E</text>
<text x="207.6" y="72.4">B</text>
<text x="214.4" y="77" transform="rotate(-90 214.4 77)">E</text>
<text x="260.1" y="74.6">SP_Spkr_Out_1</text>
<text x="108.7" y="85.3">GND</text>
<text x="212.3" y="89.7">R17</text>
<text x="243.1" y="87.6" transform="rotate(-90 243.1 87.6)">R23</text>
<text x="245.7" y="87.6" transform="rotate(-90 245.7 87.6)">1K2</text>
<text x="248.2" y="87.6" transform="rotate(-90 248.2 87.6)">R24</text>
<text x="250.7" y="87.6" transform="rotate(-90 250.7 87.6)">1K2</text>
<text x="53.5" y="93.6">C3</text>
<text x="190.6" y="91.8">+8V</text>
<text x="213.6" y="92.2">47K</text>
<text x="27.2" y="100.3" transform="rotate(-90 27.2 100.3)">R22</text>
<text x="29.8" y="98.9" transform="rotate(-90 29.8 98.9)">100K</text>
<text x="41.2" y="99.2" transform="rotate(-90 41.2 99.2)">R9</text>
<text x="43.7" y="98.9" transform="rotate(-90 43.7 98.9)">330K</text>
<text x="53.4" y="101.1">C4</text>
<text x="55.4" y="96.2">1uF/50V</text>
<text x="250.8" y="98.7">GND</text>
<text x="33.1" y="107.5">R4</text>
<text x="48.5" y="107.5">R13</text>
<text x="54.6" y="104.9">1uF/50V</text>
<text x="68.1" y="107.5">U1B</text>
<text x="85.2" y="102.5">D3</text>
<text x="85.8" y="107.6">1N4148</text>
<text x="125" y="107.9" transform="rotate(-90 125 107.9)">8K2</text>
<text x="178.7" y="103.8">D10</text>
<text x="189.8" y="107.9" transform="rotate(-90 189.8 107.9)">R16</text>
<text x="192.3" y="107.9" transform="rotate(-90 192.3 107.9)">47K</text>
<text x="242.6" y="104.5">+8V</text>
<text x="33.3" y="110">8K2</text>
<text x="48.5" y="110">18K</text>
<text x="65.8" y="112.6">LM324</text>
<text x="85.2" y="110.2">D4</text>
<text x="122.5" y="108.1" transform="rotate(-90 122.5 108.1)">R6</text>
<text x="137.9" y="110">U1D</text>
<text x="152.6" y="114">D8</text>
<text x="178.5" y="108.9">1N4148</text>
<text x="195.8" y="112.6">R18</text>
<text x="207.9" y="112.7">ZD1</text>
<text x="218.6" y="111.4">Q4</text>
<text x="261.5" y="112.7">SP_PA_In_2</text>
<text x="44.7" y="115.2">C9</text>
<text x="64.9" y="115.2">+</text>
<text x="85.8" y="115.2">1N4148</text>
<text x="94" y="117.6">1uF/50V</text>
<text x="120.8" y="119">D6</text>
<text x="134.7" y="117.7">+</text>
<text x="135.7" y="115.1">LM324</text>
<text x="153.1" y="117.8">1N4148</text>
<text x="195.8" y="115.1">47R</text>
<text x="205.2" y="117.8">Zener_6v8</text>
<text x="27.2" y="125.9" transform="rotate(-90 27.2 125.9)">R2</text>
<text x="29.8" y="125.7" transform="rotate(-90 29.8 125.7)">3K3</text>
<text x="39.1" y="120.3">100uF/25V</text>
<text x="95.4" y="122.7">C6</text>
<text x="108.5" y="123.2" transform="rotate(-90 108.5 123.2)">R11</text>
<text x="111" y="123" transform="rotate(-90 111 123)">330K</text>
<text x="120.1" y="124.1">1N4148</text>
<text x="216.3" y="121.6">BC517</text>
<text x="240.7" y="125.5" transform="rotate(-90 240.7 125.5)">RLY_R1</text>
<text x="257.8" y="122.7">G5LE-14_DC12</text>
<text x="39.6" y="131.6">C10</text>
<text x="39.7" y="126.5">100uF/25V</text>
<text x="149.8" y="133.5">Man_Override</text>
<text x="154.8" y="135.9">J1</text>
<text x="175.5" y="134.2">R15</text>
<text x="175.5" y="136.7">47K</text>
<text x="184.8" y="135.9">B</text>
<text x="191.5" y="133" transform="rotate(-90 191.5 133)">C</text>
<text x="207.7" y="135.7">C11</text>
<text x="208.5" y="138">220uF/16V</text>
<text x="260.1" y="133">SP_Spkr_Out_2</text>
<text x="51" y="139.2">J3</text>
<text x="87.8" y="139.2">J4</text>
<text x="108.7" y="142.5">GND</text>
<text x="138.5" y="143.9">+8V</text>
<text x="191.5" y="140.5" transform="rotate(-90 191.5 140.5)">E</text>
<text x="32.6" y="147">TR1</text>
<text x="64.4" y="146.9">D11</text>
<text x="71.8" y="146.9">1N4007</text>
<text x="99.2" y="148.1">0R</text>
<text x="99.4" y="145.6">RL1</text>
<text x="166.9" y="146.2" transform="rotate(-90 166.9 146.2)">R7</text>
<text x="169.5" y="146" transform="rotate(-90 169.5 146)">8K2</text>
<text x="241.9" y="146" transform="rotate(-90 241.9 146)">R25</text>
<text x="244.4" y="146" transform="rotate(-90 244.4 146)">1K2</text>
<text x="246.9" y="146" transform="rotate(-90 246.9 146)">R26</text>
<text x="249.5" y="146" transform="rotate(-90 249.5 146)">1K2</text>
<text x="15.1" y="150.7">SP_Live1</text>
<text x="64.4" y="154.5">D12</text>
<text x="71.8" y="154.5">1N4007</text>
<text x="108.9" y="150.8">C16</text>
<text x="113.6" y="155.9">100n</text>
<text x="126.5" y="152.2">C12</text>
<text x="127.2" y="154.5">470uF/16V</text>
<text x="148.9" y="152.7">-8V</text>
<text x="13.8" y="160.8">SP_Neutral1</text>
<text x="64.4" y="160.8">D13</text>
<text x="71.8" y="160.8">1N4007</text>
<text x="108.9" y="161">C17</text>
<text x="249.5" y="157.1">GND</text>
<text x="64.4" y="167.2">D14</text>
<text x="71.8" y="167.2">1N4007</text>
<text x="99.4" y="165.9">RL2</text>
<text x="113.6" y="166">100n</text>
<text x="126.5" y="162.3">C13</text>
<text x="127.2" y="164.6">470uF/16V</text>
<text x="137.9" y="162.8">GND</text>
<text x="36.9" y="169.8">RS_Transformer_1P_2S</text>
<text x="99.2" y="168.4">0R</text>
<text x="137.9" y="172.8">-8V</text>
<text x="171.7" y="169.8">H1</text>
<text x="88" y="177.5">J5</text>
<text x="171.7" y="174.9">H2</text>
<text x="171.7" y="180">H3</text>
<text x="171.7" y="185.1">H4</text>
<text x="171.7" y="190.2">H5</text>
<text x="171.7" y="195.2">H6</text>
</g>
<g font-size="1.8" fill="#0000c2">
<text x="189.2" y="22.1">R19/20</text>
<text x="256.5" y="20.5">Power_Gnd1:</text>
<text x="189.2" y="24.1">S.O.T according to LED brightness</text>
<text x="256.5" y="24.6">Do not connect the</text>
<text x="256.5" y="26.7">loudspeaker return here</text>
<text x="191.8" y="50.8">LED_ERR</text>
<text x="207" y="50.8">LED_WAIT</text>
<text x="234.9" y="159.7">R23/4/5/6</text>
<text x="234.9" y="161.8">To be fitted if Power Amplifier</text>
<text x="234.9" y="163.8">with single rail PSU is used.</text>
<text x="14" y="178.3">RL1/2:</text>
<text x="14" y="180.4">(AC) Wire links used if standard (6-0-6v) transformer used</text>
<text x="14" y="182.4">(onboard or offboard).</text>
<text x="14" y="184.5">(DC) Resistance values used if input is from external power or</text>
<text x="14" y="186.6">voltage from transformer exceeds 6v.</text>
<text x="14" y="188.6">Value set according to input voltage.</text>
<text x="14" y="192.7">J1: (optional) Only needed if external mute switch used.</text>
<text x="14" y="194.8">J1: (optional) Only needed if state LED's used.</text>
<text x="14" y="196.8">J3/4/5: (optional) Only needed if remote transformer used.</text>
</g>
<g font-size="1.8">
<text x="29.2" y="24.1">PA_IN_1</text>
<text x="252.7" y="44.4">PA_IN_1</text>
<text x="29.2" y="85.1">PA_IN_2</text>
<text x="251.5" y="105.4">PA_IN_2</text>
</g>
</svg>
